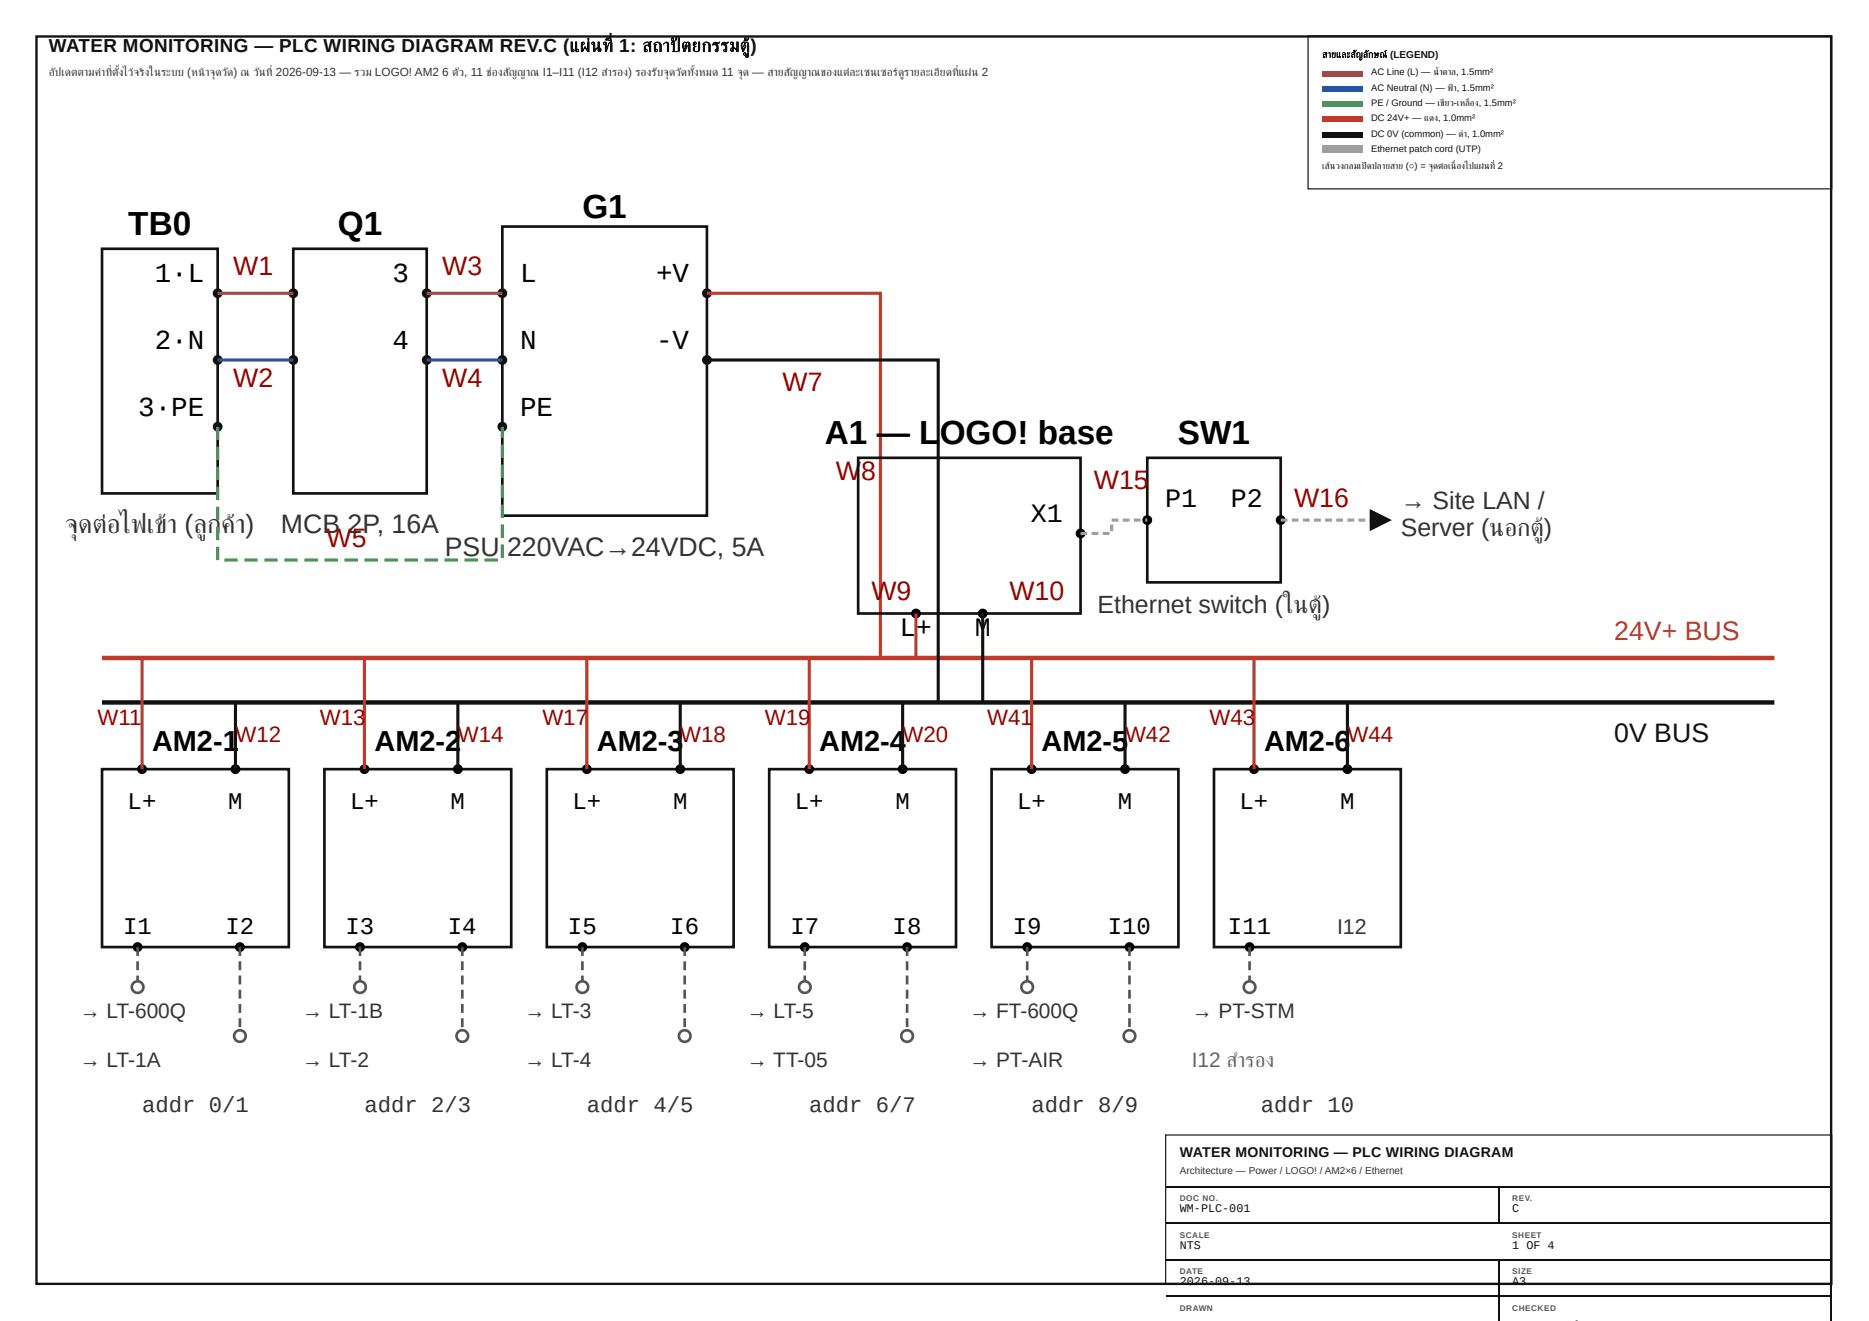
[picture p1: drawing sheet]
<svg xmlns="http://www.w3.org/2000/svg" width="420mm" height="297mm" viewBox="0 0 420 297" stroke-linecap="round" stroke-linejoin="round" font-family="sans-serif">
<path d="M8.2 8.2h403.5v280.5h-403.5z" fill="none" stroke="#111" stroke-width=".53"/>
<path d="M294.1 8.1h117.7v34.4h-117.7z" fill="none" stroke="#111" stroke-width=".26"/>
<path d="M297.4 15.9h9v1.3h-9z" fill="#8b5a2b"/>
<path d="M297.4 19.3h9v1.3h-9z" fill="#25a"/>
<path d="M297.4 22.8h9v1.3h-9z" fill="#2f9e44"/>
<path d="M297.4 26.2h9v1.3h-9z" fill="#c0392b"/>
<path d="M297.4 29.6h9v1.4h-9z" fill="#111"/>
<path d="M297.4 32.8h9v1.6h-9z" fill="#999"/>
<path d="M22.9 55.9h26v55h-26zM65.9 55.9h30v55h-30zM112.9 50.9h46v65h-46z" fill="none" stroke="#111" stroke-width=".6"/>
<g fill="#111">
<circle cx="48.9" cy="65.9" r="1.1"/>
<circle cx="48.9" cy="80.9" r="1.1"/>
<circle cx="48.9" cy="95.9" r="1.1"/>
<circle cx="65.9" cy="65.9" r="1.1"/>
<circle cx="65.9" cy="80.9" r="1.1"/>
<circle cx="95.9" cy="65.9" r="1.1"/>
<circle cx="95.9" cy="80.9" r="1.1"/>
<circle cx="112.9" cy="65.9" r="1.1"/>
<circle cx="112.9" cy="80.9" r="1.1"/>
<circle cx="112.9" cy="95.9" r="1.1"/>
<circle cx="158.9" cy="65.9" r="1.1"/>
<circle cx="158.9" cy="80.9" r="1.1"/>
</g>
<path d="M48.9 65.9h17M95.9 65.9h17" fill="none" stroke="#8b5a2b" stroke-width=".7" stroke-linecap="butt"/>
<path d="M48.9 80.9h17M95.9 80.9h17" fill="none" stroke="#25a" stroke-width=".7" stroke-linecap="butt"/>
<path d="M48.6 95.9h.7v3h-.7zM48.6 100.4h.7v3h-.7zM48.6 104.9h.7v3h-.7zM48.6 109.4h.7v3h-.7zM48.6 113.9h.7v3h-.7zM48.6 118.4h.7v3h-.7zM48.6 122.9h.7v3h-.7zM50.4 125.6h3v.7h-3zM54.9 125.6h3v.7h-3zM59.4 125.6h3v.7h-3zM63.9 125.6h3v.7h-3zM68.4 125.6h3v.7h-3zM72.9 125.6h3v.7h-3zM77.4 125.6h3v.7h-3zM81.9 125.6h3v.7h-3zM86.4 125.6h3v.7h-3zM90.9 125.6h3v.7h-3zM95.4 125.6h3v.7h-3zM99.9 125.6h3v.7h-3zM104.4 125.6h3v.7h-3zM108.9 125.6h3v.7h-3zM112.6 122.4h.7v3h-.7zM112.6 117.9h.7v3h-.7zM112.6 113.4h.7v3h-.7zM112.6 108.9h.7v3h-.7zM112.6 104.4h.7v3h-.7zM112.6 99.9h.7v3h-.7zM112.6 95.9h.7v2.5h-.7z" fill="#2f9e44"/>
<path d="M22.9 147.9h376" fill="none" stroke="#c0392b" stroke-width="1" stroke-linecap="butt"/>
<path d="M22.9 157.9h376" fill="none" stroke="#111" stroke-width="1" stroke-linecap="butt"/>
<path d="M158.9 65.9h39v82" fill="none" stroke="#c0392b" stroke-width=".7" stroke-linecap="butt"/>
<path d="M158.9 80.9h52v77" fill="none" stroke="#111" stroke-width=".7" stroke-linecap="butt"/>
<path d="M192.9 102.9h50v35h-50zM257.9 102.9h30v28h-30z" fill="none" stroke="#111" stroke-width=".6"/>
<g fill="#000">
<circle cx="242.9" cy="119.9" r="1.1"/>
<circle cx="257.9" cy="116.9" r="1.1"/>
<circle cx="287.9" cy="116.9" r="1.1"/>
<circle cx="205.9" cy="137.9" r="1.1"/>
<circle cx="220.9" cy="137.9" r="1.1"/>
</g>
<g fill="#999">
<path d="M242.9 119.6h1.5v.7h-1.5zM245.4 119.6h1.5v.7h-1.5zM247.9 119.6h1.5v.7h-1.5zM249.6 117.9h.7v1.5h-.7zM249.9 116.6h1.5v.7h-1.5zM252.4 116.6h1.5v.7h-1.5zM254.9 116.6h1.5v.7h-1.5zM257.4 116.6h.5v.7h-.5z"/>
<path d="M287.9 116.6h1.5v.7h-1.5zM290.4 116.6h1.5v.7h-1.5zM292.9 116.6h1.5v.7h-1.5zM295.4 116.6h1.5v.7h-1.5zM297.9 116.6h1.5v.7h-1.5zM300.4 116.6h1.5v.7h-1.5zM302.9 116.6h1.5v.7h-1.5zM305.4 116.6h1.5v.7h-1.5zM307.9 116.6h1.5v.7h-1.5zM310.4 116.6h1.5v.7h-1.5z"/>
</g>
<path d="M307.9 114.4l5 2.5-5 2.5z" fill="#111"/>
<path d="M205.9 137.9v10M31.9 147.9v25M81.9 147.9v25M131.9 147.9v25M181.9 147.9v25M231.9 147.9v25M281.9 147.9v25" fill="none" stroke="#c0392b" stroke-width=".7" stroke-linecap="butt"/>
<path d="M220.9 137.9v20M52.9 157.9v15M102.9 157.9v15M152.9 157.9v15M202.9 157.9v15M252.9 157.9v15M302.9 157.9v15" fill="none" stroke="#111" stroke-width=".7" stroke-linecap="butt"/>
<path d="M22.9 172.9h42v40h-42zM72.9 172.9h42v40h-42zM122.9 172.9h42v40h-42zM172.9 172.9h42v40h-42zM222.9 172.9h42v40h-42zM272.9 172.9h42v40h-42z" fill="none" stroke="#111" stroke-width=".6"/>
<g fill="#000">
<circle cx="31.9" cy="172.9" r="1.1"/>
<circle cx="52.9" cy="172.9" r="1.1"/>
<circle cx="81.9" cy="172.9" r="1.1"/>
<circle cx="102.9" cy="172.9" r="1.1"/>
<circle cx="131.9" cy="172.9" r="1.1"/>
<circle cx="152.9" cy="172.9" r="1.1"/>
<circle cx="181.9" cy="172.9" r="1.1"/>
<circle cx="202.9" cy="172.9" r="1.1"/>
<circle cx="231.9" cy="172.9" r="1.1"/>
<circle cx="252.9" cy="172.9" r="1.1"/>
<circle cx="281.9" cy="172.9" r="1.1"/>
<circle cx="302.9" cy="172.9" r="1.1"/>
<circle cx="30.9" cy="212.9" r="1.1"/>
<circle cx="53.9" cy="212.9" r="1.1"/>
<circle cx="80.9" cy="212.9" r="1.1"/>
<circle cx="103.9" cy="212.9" r="1.1"/>
<circle cx="130.9" cy="212.9" r="1.1"/>
<circle cx="153.9" cy="212.9" r="1.1"/>
<circle cx="180.9" cy="212.9" r="1.1"/>
<circle cx="203.9" cy="212.9" r="1.1"/>
<circle cx="230.9" cy="212.9" r="1.1"/>
<circle cx="253.9" cy="212.9" r="1.1"/>
<circle cx="280.9" cy="212.9" r="1.1"/>
</g>
<g fill="#555">
<path d="M30.6 212.9h.6v2h-.6zM30.6 216.1h.6v2h-.6zM30.6 219.3h.6v2h-.6z"/>
<path d="M53.6 212.9h.6v2h-.6zM53.6 216.1h.6v2h-.6zM53.6 219.3h.6v2h-.6zM53.6 222.5h.6v2h-.6zM53.6 225.7h.6v2h-.6zM53.6 228.9h.6v2h-.6zM53.6 232.1h.6v.8h-.6z"/>
<path d="M80.6 212.9h.6v2h-.6zM80.6 216.1h.6v2h-.6zM80.6 219.3h.6v2h-.6z"/>
<path d="M103.6 212.9h.6v2h-.6zM103.6 216.1h.6v2h-.6zM103.6 219.3h.6v2h-.6zM103.6 222.5h.6v2h-.6zM103.6 225.7h.6v2h-.6zM103.6 228.9h.6v2h-.6zM103.6 232.1h.6v.8h-.6z"/>
<path d="M130.6 212.9h.6v2h-.6zM130.6 216.1h.6v2h-.6zM130.6 219.3h.6v2h-.6z"/>
<path d="M153.6 212.9h.6v2h-.6zM153.6 216.1h.6v2h-.6zM153.6 219.3h.6v2h-.6zM153.6 222.5h.6v2h-.6zM153.6 225.7h.6v2h-.6zM153.6 228.9h.6v2h-.6zM153.6 232.1h.6v.8h-.6z"/>
<path d="M180.6 212.9h.6v2h-.6zM180.6 216.1h.6v2h-.6zM180.6 219.3h.6v2h-.6z"/>
<path d="M203.6 212.9h.6v2h-.6zM203.6 216.1h.6v2h-.6zM203.6 219.3h.6v2h-.6zM203.6 222.5h.6v2h-.6zM203.6 225.7h.6v2h-.6zM203.6 228.9h.6v2h-.6zM203.6 232.1h.6v.8h-.6z"/>
<path d="M230.6 212.9h.6v2h-.6zM230.6 216.1h.6v2h-.6zM230.6 219.3h.6v2h-.6z"/>
<path d="M253.6 212.9h.6v2h-.6zM253.6 216.1h.6v2h-.6zM253.6 219.3h.6v2h-.6zM253.6 222.5h.6v2h-.6zM253.6 225.7h.6v2h-.6zM253.6 228.9h.6v2h-.6zM253.6 232.1h.6v.8h-.6z"/>
<path d="M280.6 212.9h.6v2h-.6zM280.6 216.1h.6v2h-.6zM280.6 219.3h.6v2h-.6z"/>
</g>
<circle cx="30.9" cy="221.9" r="1.3" fill="#fff"/>
<circle cx="30.9" cy="221.9" r="1.3" fill="none" stroke="#555" stroke-width=".6"/>
<circle cx="53.9" cy="232.9" r="1.3" fill="#fff"/>
<circle cx="53.9" cy="232.9" r="1.3" fill="none" stroke="#555" stroke-width=".6"/>
<circle cx="80.9" cy="221.9" r="1.3" fill="#fff"/>
<circle cx="80.9" cy="221.9" r="1.3" fill="none" stroke="#555" stroke-width=".6"/>
<circle cx="103.9" cy="232.9" r="1.3" fill="#fff"/>
<circle cx="103.9" cy="232.9" r="1.3" fill="none" stroke="#555" stroke-width=".6"/>
<circle cx="130.9" cy="221.9" r="1.3" fill="#fff"/>
<circle cx="130.9" cy="221.9" r="1.3" fill="none" stroke="#555" stroke-width=".6"/>
<circle cx="153.9" cy="232.9" r="1.3" fill="#fff"/>
<circle cx="153.9" cy="232.9" r="1.3" fill="none" stroke="#555" stroke-width=".6"/>
<circle cx="180.9" cy="221.9" r="1.3" fill="#fff"/>
<circle cx="180.9" cy="221.9" r="1.3" fill="none" stroke="#555" stroke-width=".6"/>
<circle cx="203.9" cy="232.9" r="1.3" fill="#fff"/>
<circle cx="203.9" cy="232.9" r="1.3" fill="none" stroke="#555" stroke-width=".6"/>
<circle cx="230.9" cy="221.9" r="1.3" fill="#fff"/>
<circle cx="230.9" cy="221.9" r="1.3" fill="none" stroke="#555" stroke-width=".6"/>
<circle cx="253.9" cy="232.9" r="1.3" fill="#fff"/>
<circle cx="253.9" cy="232.9" r="1.3" fill="none" stroke="#555" stroke-width=".6"/>
<circle cx="280.9" cy="221.9" r="1.3" fill="#fff"/>
<circle cx="280.9" cy="221.9" r="1.3" fill="none" stroke="#555" stroke-width=".6"/>
<path d="M262.1 255.2h149.7v33.6h-149.7zM262.2 266.8h149.5M262.2 275h149.5M336.9 267v8.2M411.6 267v30M262.2 283.2h149.5M262.2 291.4h149.5M336.9 283.4v13.6" fill="none" stroke="#111" stroke-width=".26"/>
<g font-size="7.5">
<text x="28.9" y="52.9">TB0</text>
<text x="75.9" y="52.9">Q1</text>
<text x="130.9" y="48.9">G1</text>
<text x="185.4" y="99.9">A1 — L</text>
<text x="211.3" y="99.9">OGO! base</text>
<text x="264.8" y="99.9">SW1</text>
</g>
<g font-size="6.5">
<text x="34.2" y="168.9">AM2-1</text>
<text x="84.2" y="168.9">AM2-2</text>
<text x="134.2" y="168.9">AM2-3</text>
<text x="184.2" y="168.9">AM2-4</text>
<text x="234.2" y="168.9">AM2-5</text>
<text x="284.2" y="168.9">AM2-6</text>
</g>
<g font-size="6.2">
<text x="34.8" y="63.4">1·L</text>
<text x="88.2" y="63.4">3</text>
<text x="116.9" y="63.4">L</text>
<text x="147.5" y="63.4">+V</text>
<text x="34.8" y="78.4">2·N</text>
<text x="88.2" y="78.4">4</text>
<text x="116.9" y="78.4">N</text>
<text x="147.5" y="78.4">-V</text>
<text x="31.1" y="93.4">3·PE</text>
<text x="116.9" y="93.4">PE</text>
</g>
<g font-size="6" fill="#900">
<text x="52.4" y="61.9">W1</text>
<text x="99.4" y="61.9">W3</text>
<text x="52.4" y="86.9">W2</text>
<text x="99.4" y="86.9">W4</text>
<text x="175.9" y="87.9">W7</text>
<text x="187.9" y="107.9">W</text>
<text x="193.6" y="107.9">8</text>
<text x="245.9" y="109.9">W15</text>
<text x="290.9" y="113.9">W16</text>
<text x="73.4" y="122.9">W5</text>
<text x="195.9" y="134.9">W9</text>
<text x="226.9" y="134.9">W10</text>
</g>
<g font-size="6">
<text x="261.9" y="113.9">P1</text>
<text x="276.7" y="113.9">P2</text>
<text x="231.7" y="117.4">X1</text>
<text x="202.3" y="142.9">L+</text>
<text x="219.1" y="142.9">M</text>
</g>
<g font-size="6" fill="#333">
<text x="14.7" y="119.9">จุ ดต่ อไฟเข้ าข้ (ลู ก</text>
<text x="49.8" y="119.9">ค้</text>
<text x="52.9" y="119.9">า)</text>
<text x="63.2" y="119.9">MCB 2P, 16A</text>
<text x="24.1" y="120.7">ต่</text>
<text x="53" y="120.7">ค้</text>
<text x="100" y="124.9">PSU</text>
<text x="114" y="124.9">220VAC→24VDC, 5A</text>
</g>
<text font-size="6" fill="#c0392b" x="362.9" y="143.9">24V+ BUS</text>
<text font-size="6" fill="#111" x="362.9" y="166.9">0V BUS</text>
<g font-size="5.6" fill="#333">
<text x="314.9" y="114.4">→ Site LAN /</text>
<text x="314.9" y="120.4">Server (นอกตู้ )ตู้</text>
<text x="246.8" y="137.9">Ethernet switch (ในตู้ )ตู้</text>
</g>
<g font-size="5.4">
<text x="28.7" y="181.9">L+</text>
<text x="51.3" y="181.9">M</text>
<text x="78.7" y="181.9">L+</text>
<text x="101.3" y="181.9">M</text>
<text x="128.7" y="181.9">L+</text>
<text x="151.3" y="181.9">M</text>
<text x="178.7" y="181.9">L+</text>
<text x="201.3" y="181.9">M</text>
<text x="228.7" y="181.9">L+</text>
<text x="251.3" y="181.9">M</text>
<text x="278.7" y="181.9">L+</text>
<text x="301.3" y="181.9">M</text>
<text x="27.7" y="209.9">I1</text>
<text x="50.7" y="209.9">I2</text>
<text x="77.7" y="209.9">I3</text>
<text x="100.7" y="209.9">I4</text>
<text x="127.7" y="209.9">I5</text>
<text x="150.7" y="209.9">I6</text>
<text x="177.7" y="209.9">I7</text>
<text x="200.7" y="209.9">I8</text>
<text x="227.7" y="209.9">I9</text>
<text x="249.1" y="209.9">I10</text>
<text x="276.1" y="209.9">I11</text>
</g>
<g font-size="5" fill="#900">
<text x="21.9" y="162.9">W11</text>
<text x="52.9" y="166.9">W12</text>
<text x="71.9" y="162.9">W13</text>
<text x="102.9" y="166.9">W14</text>
<text x="121.9" y="162.9">W17</text>
<text x="152.9" y="166.9">W18</text>
<text x="171.9" y="162.9">W19</text>
<text x="202.9" y="166.9">W20</text>
<text x="221.9" y="162.9">W41</text>
<text x="252.9" y="166.9">W42</text>
<text x="271.9" y="162.9">W43</text>
<text x="302.9" y="166.9">W44</text>
</g>
<g font-size="5" fill="#333">
<text x="31.9" y="249.9">addr 0/1</text>
<text x="81.9" y="249.9">addr 2/3</text>
<text x="131.9" y="249.9">addr 4/5</text>
<text x="181.9" y="249.9">addr 6/7</text>
<text x="231.9" y="249.9">addr 8/9</text>
<text x="283.4" y="249.9">addr 10</text>
</g>
<text font-size="4.8" fill="#333" x="300.6" y="209.9">I12</text>
<g font-size="4.7" fill="#333">
<text x="17.9" y="228.9">→ LT-600Q</text>
<text x="67.9" y="228.9">→ LT-1B</text>
<text x="117.9" y="228.9">→ LT-3</text>
<text x="167.9" y="228.9">→ LT-5</text>
<text x="217.9" y="228.9">→ FT-600Q</text>
<text x="267.9" y="228.9">→ PT-STM</text>
<text x="17.9" y="239.9">→ LT-1A</text>
<text x="67.9" y="239.9">→ LT-2</text>
<text x="117.9" y="239.9">→ LT-4</text>
<text x="167.9" y="239.9">→ TT-05</text>
<text x="217.9" y="239.9">→ PT-AIR</text>
</g>
<text font-size="4.7" fill="#666" x="267.9" y="239.9">I12 สำ รอง</text>
<g font-size="4.2" fill="#111">
<text x="11" y="11.6">WATER MONITORING — PLC WIRING DIAGRAM REV.C (แผ่ นที่</text>
<text x="139.2" y="11.6">1: สถาปั ตยกรรมตู้ )</text>
</g>
<text font-size="3.2" fill="#111" x="265.3" y="260.1">WATER MONITORING — PLC WIRING DIAGRAM</text>
<g font-size="2.6" fill="#333">
<text x="11" y="17.2">อั ปเดตตามค่ าค่ ที่ ตั้ งตั้ไว้ จริ งในระบบ (หน้ าจุ ดวั ด) ณ วั นที่ 2026-09-13 — รวม LOGO! AM2 6 ตั ว, 11 ช่ องสั ญญาณ I1–I11 (I12 สำ รอง) รองรั บจุ ดวั ดทั้ งทั้ หมด 11 จุ ด — สายสั ญญาณของแต่ ละเซนเซอร์ ดู รายละเอี ยดที่ แผ่ น 2</text>
<text x="30.1" y="17.5">ว้</text>
<text x="110.6" y="17.4">ช่</text>
<text x="191.1" y="17.5">ต่</text>
<text x="218.5" y="17.5">ผ่</text>
</g>
<g font-size="2.6" fill="#111">
<text x="265.3" y="272.5">WM-PLC-001</text>
<text x="340" y="272.5">C</text>
<text x="265.3" y="280.7">NTS</text>
<text x="340" y="280.7">1 OF 4</text>
<text x="265.3" y="288.9">2026-09-13</text>
<text x="340" y="288.9">A3</text>
</g>
<text font-size="2.2" fill="#111" x="297.3" y="13">สายและสั ญลั กษณ์ (LEGEND)</text>
<text font-size="2.2" fill="#333" x="265.3" y="264.1">Architecture — Power / LOGO! / AM2×6 / Ethernet</text>
<g font-size="2.1" fill="#111">
<text x="308.3" y="16.9">AC Line (L) — น้ำ</text>
<text x="324.3" y="16.9">ตาล, 1.5mm²</text>
<text x="308.3" y="20.4">AC Neutral (N) — ฟ้ า, 1.5mm²</text>
<text x="308.3" y="23.8">PE / Ground — เขี ยว-เหลื อง, 1.5mm²</text>
<text x="308.3" y="27.3">DC 24V+ — แดง, 1.0mm²</text>
<text x="308.3" y="30.7">DC 0V (common) — ดำ</text>
<text x="308.3" y="34.1">Ethernet patch cord (UTP)</text>
<text x="329.8" y="30.7">, 1.0mm²</text>
<text x="297.3" y="38.1">เส้ นวงกลมเปิ ดปลายสาย (○) = จุ ดต่ อเนื่ องไปแผ่ นที่ 2</text>
<text x="299" y="38.3">ส้</text>
<text x="324.5" y="38.4">ต่</text>
<text x="333.7" y="38.4">ผ่</text>
</g>
<g font-size="1.9" fill="#555">
<text x="265.3" y="270.1">DOC NO.</text>
<text x="340" y="270.1">REV.</text>
<text x="265.3" y="278.3">SCALE</text>
<text x="340" y="278.3">SHEET</text>
<text x="265.3" y="286.5">DATE</text>
<text x="340" y="286.5">SIZE</text>
<text x="265.3" y="294.7">DRAWN</text>
<text x="340" y="294.7">CHECKED</text>
</g>
</svg>
